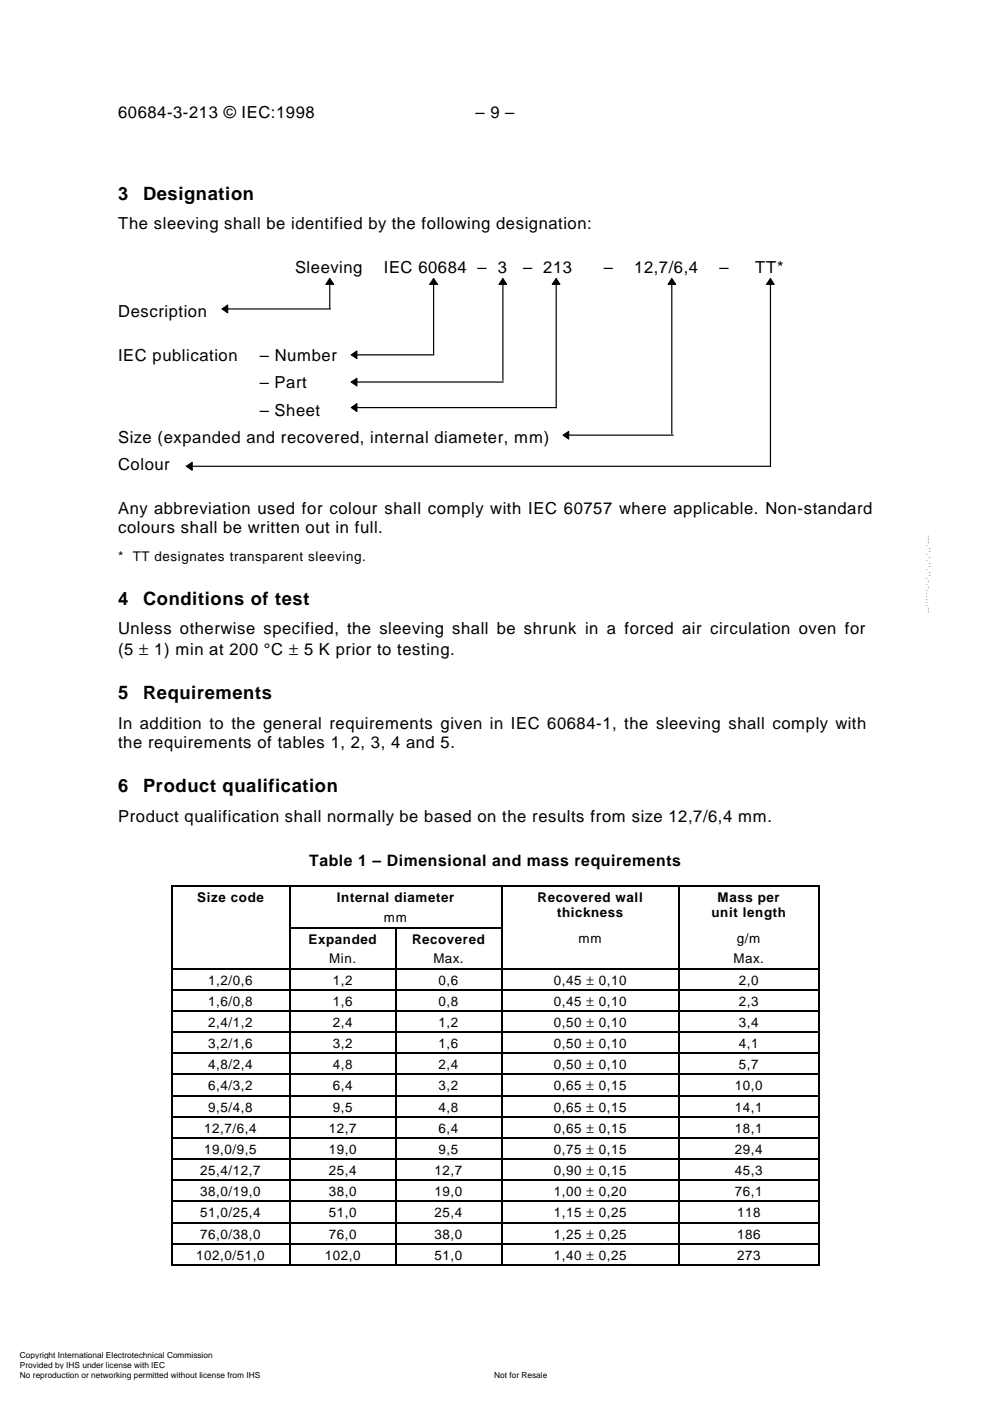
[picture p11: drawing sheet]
<svg xmlns="http://www.w3.org/2000/svg" width="210mm" height="297mm" viewBox="0 0 210 297" stroke-linecap="round" stroke-linejoin="round" font-family="sans-serif">
<g fill="#000">
<path d="M36.3 187.8h.3v.3h-.3z" fill-rule="evenodd"/>
<path d="M36.3 187.8h.3v.3h-.3z" fill-rule="evenodd"/>
<path d="M36.3 196.5h.3v.3h-.3z" fill-rule="evenodd"/>
<path d="M61.3 187.8h.3v.3h-.3z" fill-rule="evenodd"/>
<path d="M61.3 196.5h.3v.3h-.3z" fill-rule="evenodd"/>
<path d="M83.8 196.5h.3v.3h-.3z" fill-rule="evenodd"/>
<path d="M106.3 187.8h.3v.3h-.3z" fill-rule="evenodd"/>
<path d="M106.3 196.5h.3v.3h-.3z" fill-rule="evenodd"/>
<path d="M143.8 187.8h.3v.3h-.3z" fill-rule="evenodd"/>
<path d="M143.8 196.5h.3v.3h-.3z" fill-rule="evenodd"/>
<path d="M173.6 187.8h.2v.3h-.2z" fill-rule="evenodd"/>
<path d="M173.6 187.8h.2v.3h-.2z" fill-rule="evenodd"/>
<path d="M173.6 196.5h.2v.3h-.2z" fill-rule="evenodd"/>
<path d="M36.3 205.2h.3v.3h-.3z" fill-rule="evenodd"/>
<path d="M36.3 209.7h.3v.3h-.3z" fill-rule="evenodd"/>
<path d="M36.3 214.2h.3v.3h-.3z" fill-rule="evenodd"/>
<path d="M36.3 218.7h.3v.3h-.3z" fill-rule="evenodd"/>
<path d="M61.3 205.2h.3v.3h-.3z" fill-rule="evenodd"/>
<path d="M61.3 209.7h.3v.3h-.3z" fill-rule="evenodd"/>
<path d="M61.3 214.2h.3v.3h-.3z" fill-rule="evenodd"/>
<path d="M61.3 218.7h.3v.3h-.3z" fill-rule="evenodd"/>
<path d="M83.8 205.2h.3v.3h-.3z" fill-rule="evenodd"/>
<path d="M83.8 209.7h.3v.3h-.3z" fill-rule="evenodd"/>
<path d="M83.8 214.2h.3v.3h-.3z" fill-rule="evenodd"/>
<path d="M83.8 218.7h.3v.3h-.3z" fill-rule="evenodd"/>
<path d="M106.3 205.2h.3v.3h-.3z" fill-rule="evenodd"/>
<path d="M106.3 209.7h.3v.3h-.3z" fill-rule="evenodd"/>
<path d="M106.3 214.2h.3v.3h-.3z" fill-rule="evenodd"/>
<path d="M106.3 218.7h.3v.3h-.3z" fill-rule="evenodd"/>
<path d="M143.8 205.2h.3v.3h-.3z" fill-rule="evenodd"/>
<path d="M143.8 209.7h.3v.3h-.3z" fill-rule="evenodd"/>
<path d="M143.8 214.2h.3v.3h-.3z" fill-rule="evenodd"/>
<path d="M143.8 218.7h.3v.3h-.3z" fill-rule="evenodd"/>
<path d="M173.6 205.2h.2v.3h-.2z" fill-rule="evenodd"/>
<path d="M173.6 209.7h.2v.3h-.2z" fill-rule="evenodd"/>
<path d="M173.6 214.2h.2v.3h-.2z" fill-rule="evenodd"/>
<path d="M173.6 218.7h.2v.3h-.2z" fill-rule="evenodd"/>
<path d="M36.3 223.2h.3v.2h-.3z" fill-rule="evenodd"/>
<path d="M36.3 227.7h.3v.2h-.3z" fill-rule="evenodd"/>
<path d="M36.3 232.2h.3v.2h-.3z" fill-rule="evenodd"/>
<path d="M36.3 236.7h.3v.2h-.3z" fill-rule="evenodd"/>
<path d="M61.3 223.2h.3v.2h-.3z" fill-rule="evenodd"/>
<path d="M61.3 227.7h.3v.2h-.3z" fill-rule="evenodd"/>
<path d="M61.3 232.2h.3v.2h-.3z" fill-rule="evenodd"/>
<path d="M61.3 236.7h.3v.2h-.3z" fill-rule="evenodd"/>
<path d="M83.8 223.2h.3v.2h-.3z" fill-rule="evenodd"/>
<path d="M83.8 227.7h.3v.2h-.3z" fill-rule="evenodd"/>
<path d="M83.8 232.2h.3v.2h-.3z" fill-rule="evenodd"/>
<path d="M83.8 236.7h.3v.2h-.3z" fill-rule="evenodd"/>
<path d="M106.3 223.2h.3v.2h-.3z" fill-rule="evenodd"/>
<path d="M106.3 227.7h.3v.2h-.3z" fill-rule="evenodd"/>
<path d="M106.3 232.2h.3v.2h-.3z" fill-rule="evenodd"/>
<path d="M106.3 236.7h.3v.2h-.3z" fill-rule="evenodd"/>
<path d="M143.8 223.2h.3v.2h-.3z" fill-rule="evenodd"/>
<path d="M143.8 227.7h.3v.2h-.3z" fill-rule="evenodd"/>
<path d="M143.8 232.2h.3v.2h-.3z" fill-rule="evenodd"/>
<path d="M143.8 236.7h.3v.2h-.3z" fill-rule="evenodd"/>
<path d="M173.6 223.2h.2v.2h-.2z" fill-rule="evenodd"/>
<path d="M173.6 227.7h.2v.2h-.2z" fill-rule="evenodd"/>
<path d="M173.6 232.2h.2v.2h-.2z" fill-rule="evenodd"/>
<path d="M173.6 236.7h.2v.2h-.2z" fill-rule="evenodd"/>
<path d="M36.3 241.1h.3v.3h-.3z" fill-rule="evenodd"/>
<path d="M36.3 245.6h.3v.3h-.3z" fill-rule="evenodd"/>
<path d="M36.3 250.1h.3v.3h-.3z" fill-rule="evenodd"/>
<path d="M36.3 254.6h.3v.3h-.3z" fill-rule="evenodd"/>
<path d="M36.3 259.1h.3v.2h-.3z" fill-rule="evenodd"/>
<path d="M61.3 241.1h.3v.3h-.3z" fill-rule="evenodd"/>
<path d="M61.3 245.6h.3v.3h-.3z" fill-rule="evenodd"/>
<path d="M61.3 250.1h.3v.3h-.3z" fill-rule="evenodd"/>
<path d="M61.3 254.6h.3v.3h-.3z" fill-rule="evenodd"/>
<path d="M61.3 259.1h.3v.2h-.3z" fill-rule="evenodd"/>
<path d="M83.8 241.1h.3v.3h-.3z" fill-rule="evenodd"/>
<path d="M83.8 245.6h.3v.3h-.3z" fill-rule="evenodd"/>
<path d="M83.8 250.1h.3v.3h-.3z" fill-rule="evenodd"/>
<path d="M83.8 254.6h.3v.3h-.3z" fill-rule="evenodd"/>
<path d="M83.8 259.1h.3v.2h-.3z" fill-rule="evenodd"/>
<path d="M106.3 241.1h.3v.3h-.3z" fill-rule="evenodd"/>
<path d="M106.3 245.6h.3v.3h-.3z" fill-rule="evenodd"/>
<path d="M106.3 250.1h.3v.3h-.3z" fill-rule="evenodd"/>
<path d="M106.3 254.6h.3v.3h-.3z" fill-rule="evenodd"/>
<path d="M106.3 259.1h.3v.2h-.3z" fill-rule="evenodd"/>
<path d="M143.8 241.1h.3v.3h-.3z" fill-rule="evenodd"/>
<path d="M143.8 245.6h.3v.3h-.3z" fill-rule="evenodd"/>
<path d="M143.8 250.1h.3v.3h-.3z" fill-rule="evenodd"/>
<path d="M143.8 254.6h.3v.3h-.3z" fill-rule="evenodd"/>
<path d="M143.8 259.1h.3v.2h-.3z" fill-rule="evenodd"/>
<path d="M173.6 241.1h.2v.3h-.2z" fill-rule="evenodd"/>
<path d="M173.6 245.6h.2v.3h-.2z" fill-rule="evenodd"/>
<path d="M173.6 250.1h.2v.3h-.2z" fill-rule="evenodd"/>
<path d="M173.6 254.6h.2v.3h-.2z" fill-rule="evenodd"/>
<path d="M173.6 259.1h.2v.2h-.2z" fill-rule="evenodd"/>
<path d="M36.3 263.6h.3v.2h-.3z" fill-rule="evenodd"/>
<path d="M36.3 268.1h.3v.2h-.3z" fill-rule="evenodd"/>
<path d="M36.3 268.1h.3v.2h-.3z" fill-rule="evenodd"/>
<path d="M61.3 263.6h.3v.2h-.3z" fill-rule="evenodd"/>
<path d="M61.3 268.1h.3v.2h-.3z" fill-rule="evenodd"/>
<path d="M83.8 263.6h.3v.2h-.3z" fill-rule="evenodd"/>
<path d="M83.8 268.1h.3v.2h-.3z" fill-rule="evenodd"/>
<path d="M106.3 263.6h.3v.2h-.3z" fill-rule="evenodd"/>
<path d="M106.3 268.1h.3v.2h-.3z" fill-rule="evenodd"/>
<path d="M143.8 263.6h.3v.2h-.3z" fill-rule="evenodd"/>
<path d="M143.8 268.1h.3v.2h-.3z" fill-rule="evenodd"/>
<path d="M173.6 263.6h.2v.2h-.2z" fill-rule="evenodd"/>
<path d="M173.6 268.1h.2v.2h-.2z" fill-rule="evenodd"/>
<path d="M173.6 268.1h.2v.2h-.2z" fill-rule="evenodd"/>
</g>
<g fill="none" stroke="#000" stroke-width=".25">
<path d="M69.9 60v5.4M91.9 60v15M106.6 60v20.7M117.9 60v26.5M142.4 60v32M163.4 60v38.9M48 65.5h22M75.3 75.2h16.7M40.4 98.9h122.9M75.3 81h31.4M75.3 86.4h42.5M120.3 92.3h22.4"/>
<path d="M36.4 188.1v8.4M36.4 196.8v8.4M36.6 187.9h24.7M61.5 188.1v8.4M61.5 196.8v8.4M61.6 187.9h44.7M61.6 196.7h22.2M83.9 196.8v8.4M84.1 196.7h22.2M106.5 188.1v8.4M106.5 196.8v8.4M106.6 187.9h37.2"/>
<path d="M144 188.1v8.4M144 196.8v8.4M144.1 187.9h29.5M173.7 188.1v8.4M173.7 196.8v8.4M36.4 205.5v4.2M36.4 210v4.2M36.4 214.5v4.2M36.4 219v4.2M36.6 205.4h24.7M36.6 209.9h24.7M36.6 214.3h24.7"/>
<path d="M36.6 218.8h24.7M61.5 205.5v4.2M61.5 210v4.2M61.5 214.5v4.2M61.5 219v4.2M61.6 205.4h22.2M61.6 209.9h22.2M61.6 214.3h22.2M61.6 218.8h22.2M83.9 205.5v4.2M83.9 210v4.2M83.9 214.5v4.2"/>
<path d="M83.9 219v4.2M84.1 205.4h22.2M84.1 209.9h22.2M84.1 214.3h22.2M84.1 218.8h22.2M106.5 205.5v4.2M106.5 210v4.2M106.5 214.5v4.2M106.5 219v4.2M106.6 205.4h37.2M106.6 209.9h37.2M106.6 214.3h37.2"/>
<path d="M106.6 218.8h37.2M144 205.5v4.2M144 210v4.2M144 214.5v4.2M144 219v4.2M144.1 205.4h29.5M144.1 209.9h29.5M144.1 214.3h29.5M144.1 218.8h29.5M173.7 205.5v4.2M173.7 210v4.2M173.7 214.5v4.2"/>
<path d="M173.7 219v4.2M36.4 223.4v4.3M36.4 227.9v4.3M36.4 232.4v4.3M36.4 236.9v4.2M36.6 223.3h24.7M36.6 227.8h24.7M36.6 232.3h24.7M36.6 236.8h24.7M61.5 223.4v4.3M61.5 227.9v4.3M61.5 232.4v4.3"/>
<path d="M61.5 236.9v4.2M61.6 223.3h22.2M61.6 227.8h22.2M61.6 232.3h22.2M61.6 236.8h22.2M83.9 223.4v4.3M83.9 227.9v4.3M83.9 232.4v4.3M83.9 236.9v4.2M84.1 223.3h22.2M84.1 227.8h22.2M84.1 232.3h22.2"/>
<path d="M84.1 236.8h22.2M106.5 223.4v4.3M106.5 227.9v4.3M106.5 232.4v4.3M106.5 236.9v4.2M106.6 223.3h37.2M106.6 227.8h37.2M106.6 232.3h37.2M106.6 236.8h37.2M144 223.4v4.3M144 227.9v4.3M144 232.4v4.3"/>
<path d="M144 236.9v4.2M144.1 223.3h29.5M144.1 227.8h29.5M144.1 232.3h29.5M144.1 236.8h29.5M173.7 223.4v4.3M173.7 227.9v4.3M173.7 232.4v4.3M173.7 236.9v4.2M36.4 241.4v4.2M36.4 245.9v4.2M36.4 250.4v4.2"/>
<path d="M36.4 254.9v4.2M36.4 259.3v4.3M36.6 241.3h24.7M36.6 245.8h24.7M36.6 250.2h24.7M36.6 254.7h24.7M36.6 259.2h24.7M61.5 241.4v4.2M61.5 245.9v4.2M61.5 250.4v4.2M61.5 254.9v4.2M61.5 259.3v4.3"/>
<path d="M61.6 241.3h22.2M61.6 245.8h22.2M61.6 250.2h22.2M61.6 254.7h22.2M61.6 259.2h22.2M83.9 241.4v4.2M83.9 245.9v4.2M83.9 250.4v4.2M83.9 254.9v4.2M83.9 259.3v4.3M84.1 241.3h22.2M84.1 245.8h22.2"/>
<path d="M84.1 250.2h22.2M84.1 254.7h22.2M84.1 259.2h22.2M106.5 241.4v4.2M106.5 245.9v4.2M106.5 250.4v4.2M106.5 254.9v4.2M106.5 259.3v4.3M106.6 241.3h37.2M106.6 245.8h37.2M106.6 250.2h37.2M106.6 254.7h37.2"/>
<path d="M106.6 259.2h37.2M144 241.4v4.2M144 245.9v4.2M144 250.4v4.2M144 254.9v4.2M144 259.3v4.3M144.1 241.3h29.5M144.1 245.8h29.5M144.1 250.2h29.5M144.1 254.7h29.5M144.1 259.2h29.5M173.7 241.4v4.2"/>
<path d="M173.7 245.9v4.2M173.7 250.4v4.2M173.7 254.9v4.2M173.7 259.3v4.3M36.4 263.8v4.3M36.6 263.7h24.7M36.6 268.2h24.7M61.5 263.8v4.3M61.6 263.7h22.2M61.6 268.2h22.2M83.9 263.8v4.3M84.1 263.7h22.2"/>
<path d="M84.1 268.2h22.2M106.5 263.8v4.3M106.6 263.7h37.2M106.6 268.2h37.2M144 263.8v4.3M144.1 263.7h29.5M144.1 268.2h29.5M173.7 263.8v4.3"/>
</g>
<g fill="#000" stroke="#000" stroke-width=".21">
<path d="M47.1 65.5l1.2-.8v1.7z" fill-rule="evenodd"/>
<path d="M69.9 59l.9 1.3h-1.7z" fill-rule="evenodd"/>
<path d="M74.5 75.2l1.2-.8v1.6z" fill-rule="evenodd"/>
<path d="M91.9 59l.9 1.3h-1.7z" fill-rule="evenodd"/>
<path d="M106.6 59l.8 1.3h-1.6z" fill-rule="evenodd"/>
<path d="M117.9 59l.8 1.3h-1.6z" fill-rule="evenodd"/>
<path d="M142.4 59l.9 1.3h-1.7z" fill-rule="evenodd"/>
<path d="M163.4 59l.8 1.3h-1.7z" fill-rule="evenodd"/>
<path d="M39.5 98.9l1.3-.9v1.7z" fill-rule="evenodd"/>
<path d="M74.5 81l1.2-.8v1.6z" fill-rule="evenodd"/>
<path d="M74.5 86.4l1.2-.8v1.7z" fill-rule="evenodd"/>
<path d="M119.4 92.3l1.2-.8v1.6z" fill-rule="evenodd"/>
</g>
<g fill="#fff">
<path d="M3.7 286.1h42.3v2.3h-42.3z"/>
<path d="M3.7 288.2h31.8v2.3h-31.8z"/>
<path d="M104.2 286.1h.9v2.3h-.9z"/>
<path d="M104.2 288.2h.9v2.3h-.9z"/>
<path d="M104.2 290.3h12.2v2.3h-12.2z"/>
<path d="M3.7 290.3h51.9v2.3h-51.9z"/>
<path d="M196.3 130.3h1.2z"/>
</g>
<g font-size="3.9">
<text x="25" y="42.3">3</text>
<text x="30.3" y="42.3">Designation</text>
<text x="25" y="128.2">4</text>
<text x="30.3" y="128.2">Conditions of test</text>
<text x="25" y="148.2">5</text>
<text x="30.3" y="148.2">Requirements</text>
<text x="25" y="168">6</text>
<text x="30.3" y="168">Product qualification</text>
</g>
<g font-size="3.5">
<text x="25" y="25.1">60684-3-213 © IEC:1998</text>
<text x="100.8" y="25.1">– 9 –</text>
<text x="25" y="48.6">The sleeving shall be identified by the following designation:</text>
<text x="62.6" y="57.9">Sleeving</text>
<text x="81.4" y="57.9">IEC 60684 – 3</text>
<text x="110.9" y="57.9">– 213</text>
<text x="128" y="57.9">–</text>
<text x="134.5" y="57.9">12,7/6,4</text>
<text x="152.5" y="57.9">–</text>
<text x="160.1" y="57.9">TT*</text>
<text x="25" y="67.2">Description</text>
<text x="25" y="76.5">IEC publication</text>
<text x="55.1" y="76.5">– Number</text>
<text x="55.1" y="82.3">– Part</text>
<text x="55.1" y="88.1">– Sheet</text>
<text x="25" y="93.9">Size (expanded and recovered, internal diameter, mm)</text>
<text x="25" y="99.7">Colour</text>
<text x="25" y="109">Any abbreviation used for colour shall comply with IEC 60757 where applicable. Non-standard</text>
<text x="25" y="113.1">colours shall be written out in full.</text>
<text x="25" y="134.5">Unless otherwise specified, the sleeving shall be shrunk in a forced air circulation oven for</text>
<text x="25" y="138.8">(5 ± 1) min at 200 °C ± 5 K prior to testing.</text>
<text x="25" y="154.5">In addition to the general requirements given in IEC 60684-1, the sleeving shall comply with</text>
<text x="25" y="158.5">the requirements of tables 1, 2, 3, 4 and 5.</text>
<text x="25" y="174.2">Product qualification shall normally be based on the results from size 12,7/6,4 mm.</text>
</g>
<text font-size="3.3" x="65.5" y="183.5">Table 1 – Dimensional and mass requirements</text>
<g font-size="2.8">
<text x="25" y="118.9">* TT designates transparent sleeving.</text>
<text x="41.8" y="191.3">Size code</text>
<text x="71.4" y="191.3">Internal diameter</text>
<text x="114" y="191.3">Recovered wall</text>
<text x="152.1" y="191.3">Mass per</text>
<text x="81.4" y="195.5">mm</text>
<text x="118.1" y="194.5">thickness</text>
<text x="150.9" y="194.5">unit length</text>
<text x="65.4" y="200.1">Expanded</text>
<text x="87.4" y="200.1">Recovered</text>
<text x="122.7" y="200">mm</text>
<text x="156.2" y="200">g/m</text>
<text x="44.1" y="208.7">1,2/0,6</text>
<text x="69.8" y="204.3">Min.</text>
<text x="70.6" y="208.7">1,2</text>
<text x="91.9" y="204.3">Max.</text>
<text x="93" y="208.7">0,6</text>
<text x="117.4" y="208.7">0,45 ± 0,10</text>
<text x="155.5" y="204.3">Max.</text>
<text x="156.7" y="208.7">2,0</text>
<text x="44.1" y="213.2">1,6/0,8</text>
<text x="70.6" y="213.2">1,6</text>
<text x="93" y="213.2">0,8</text>
<text x="117.4" y="213.2">0,45 ± 0,10</text>
<text x="156.7" y="213.2">2,3</text>
<text x="44.1" y="217.7">2,4/1,2</text>
<text x="70.6" y="217.7">2,4</text>
<text x="93" y="217.7">1,2</text>
<text x="117.4" y="217.7">0,50 ± 0,10</text>
<text x="156.7" y="217.7">3,4</text>
<text x="44.1" y="222.2">3,2/1,6</text>
<text x="44.1" y="226.7">4,8/2,4</text>
<text x="70.6" y="222.2">3,2</text>
<text x="70.6" y="226.7">4,8</text>
<text x="93" y="222.2">1,6</text>
<text x="93" y="226.7">2,4</text>
<text x="117.4" y="222.2">0,50 ± 0,10</text>
<text x="117.4" y="226.7">0,50 ± 0,10</text>
<text x="156.7" y="222.2">4,1</text>
<text x="156.7" y="226.7">5,7</text>
<text x="44.1" y="231.2">6,4/3,2</text>
<text x="70.6" y="231.2">6,4</text>
<text x="93" y="231.2">3,2</text>
<text x="117.4" y="231.2">0,65 ± 0,15</text>
<text x="155.8" y="231.2">10,0</text>
<text x="44.1" y="235.7">9,5/4,8</text>
<text x="70.6" y="235.7">9,5</text>
<text x="93" y="235.7">4,8</text>
<text x="117.4" y="235.7">0,65 ± 0,15</text>
<text x="155.8" y="235.7">14,1</text>
<text x="43.3" y="240.2">12,7/6,4</text>
<text x="43.3" y="244.6">19,0/9,5</text>
<text x="69.7" y="240.2">12,7</text>
<text x="69.7" y="244.6">19,0</text>
<text x="93" y="240.2">6,4</text>
<text x="93" y="244.6">9,5</text>
<text x="117.4" y="240.2">0,65 ± 0,15</text>
<text x="117.4" y="244.6">0,75 ± 0,15</text>
<text x="155.8" y="240.2">18,1</text>
<text x="155.8" y="244.6">29,4</text>
<text x="42.4" y="249.1">25,4/12,7</text>
<text x="69.7" y="249.1">25,4</text>
<text x="92.1" y="249.1">12,7</text>
<text x="117.4" y="249.1">0,90 ± 0,15</text>
<text x="155.8" y="249.1">45,3</text>
<text x="42.4" y="253.6">38,0/19,0</text>
<text x="69.7" y="253.6">38,0</text>
<text x="92.1" y="253.6">19,0</text>
<text x="117.4" y="253.6">1,00 ± 0,20</text>
<text x="155.8" y="253.6">76,1</text>
<text x="42.4" y="258.1">51,0/25,4</text>
<text x="42.4" y="262.6">76,0/38,0</text>
<text x="69.7" y="258.1">51,0</text>
<text x="69.7" y="262.6">76,0</text>
<text x="92.1" y="258.1">25,4</text>
<text x="92.1" y="262.6">38,0</text>
<text x="117.4" y="258.1">1,15 ± 0,25</text>
<text x="117.4" y="262.6">1,25 ± 0,25</text>
<text x="156.3" y="258.1">118</text>
<text x="156.3" y="262.6">186</text>
<text x="41.6" y="267.1">102,0/51,0</text>
<text x="68.9" y="267.1">102,0</text>
<text x="92.1" y="267.1">51,0</text>
<text x="117.4" y="267.1">1,40 ± 0,25</text>
<text x="156.3" y="267.1">273</text>
</g>
<g font-size="1.8">
<text x="4.2" y="287.9">Copyright International Electrotechnical Commission</text>
<text x="4.2" y="290">Provided by IHS under license with IEC</text>
<text x="4.2" y="292.1">No reproduction or networking permitted without license from IHS</text>
<text x="104.8" y="292.1">Not for Resale</text>
</g>
<text font-size="1.1" x="197.2" y="130" transform="rotate(-90 197.2 130)">--``````-`-`,,`,,`,`,,`---</text>
</svg>
